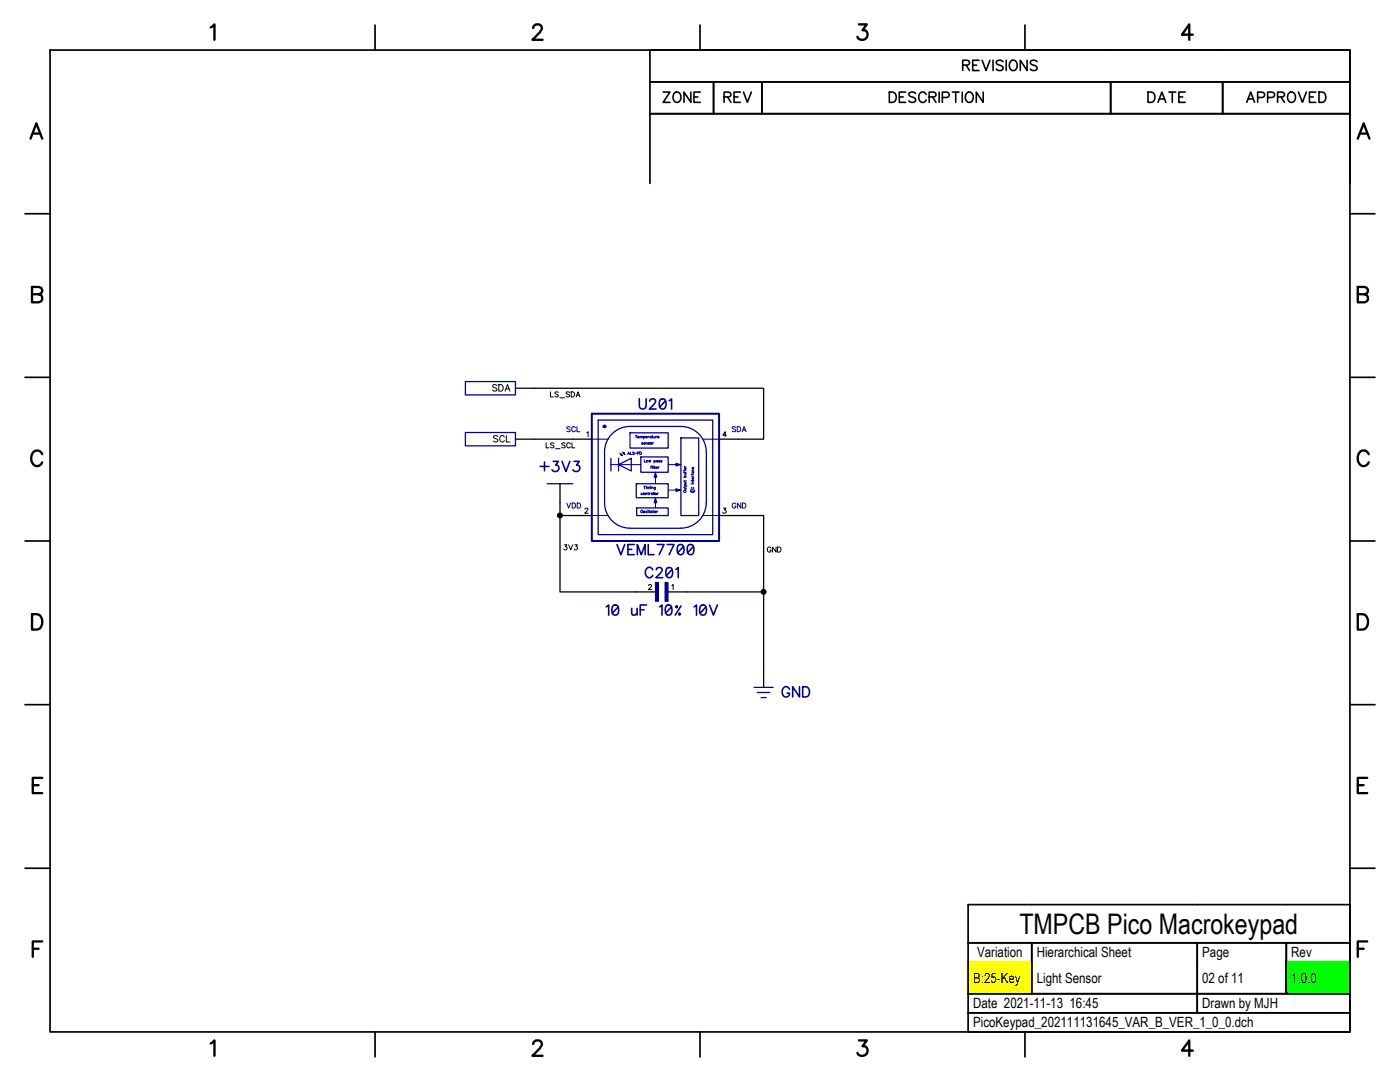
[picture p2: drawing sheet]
<svg xmlns="http://www.w3.org/2000/svg" width="279mm" height="216mm" viewBox="0 0 279 216" stroke-linecap="round" stroke-linejoin="round" font-family="sans-serif">
<path d="M0 0v215.9h279.4v-215.9z" fill-rule="evenodd" fill="#fff" stroke="#fff" stroke-width=".34"/>
<path d="M256.6 191.8h12.6v6.3h-12.6z" fill="#0f0"/>
<path d="M256.5 191.8h12.7v6.3h-12.7z" fill="none" stroke="#0f0" stroke-width=".2"/>
<g fill="none" stroke="#000" stroke-width=".2">
<path d="M109.9 78.2v1h.5M111.4 78.3l-.2-.1-.5 .1 .1 .3 .5 .2v.4h-.3l-.3-.1M111.7 79.4h1M113.7 78.3l-.3-.1h-.3l-.1 .3 .6 .3 .1 .3-.3 .1-.4-.1M114 78.2h.3a.54 .54 0 0 1 .4 .5 .54 .54 0 0 1-.4 .5h-.3zM115 79.2l.4-1 .3 1M115.1 78.9h.5M109 88.3v1.1h.6M110.6 88.5l-.3-.2-.3 .1-.1 .3 .5 .2 .2 .3-.3 .2-.4-.2M110.9 89.5h.9M112.8 88.5l-.3-.2-.4 .2 .2 .3 .4 .1v.4l-.3 .1-.3-.2M113.8 88.6l-.1-.2a.48 .48 0 0 0-.6 .5 .48 .48 0 0 0 .6 .4l.1-.2"/>
<path d="M114.2 88.3v1.1h.5M112.6 108.7h.5l-.3 .4a.34 .34 0 0 1 .3 .5 .34 .34 0 0 1-.6-.1M113.5 108.7l.4 1 .4-1M114.7 108.7h.5l-.3 .4 .4 .2v.2l-.4 .2-.3-.2M153.9 109.4l-.1-.1a.45 .45 0 0 0-.7 .4 .45 .45 0 0 0 .7 .3l.1-.2h-.3M154.9 109.2v1l-.7-1v1M155.2 109.2h.3a.54 .54 0 0 1 .4 .5 .54 .54 0 0 1-.4 .5h-.3z"/>
</g>
<path d="M193.1 191.8h12.6v6.3h-12.6z" fill="#ff0"/>
<path d="M193 191.8h12.7v6.3h-12.7z" fill="none" stroke="#ff0" stroke-width=".2"/>
<path d="M106.7 77.5h45.7v10.1h-5.1M106.7 87.6h7.6M111.8 100.3v2.6M114.3 102.9h-2.5v15.2h15.2M137.2 118.1h15.2M147.3 102.9h5.1v30.5" fill="none" stroke="#000" stroke-width=".25"/>
<g fill="#000" stroke="#000" stroke-width=".2">
<circle cx="111.7" cy="102.9" r=".5"/>
<circle cx="152.4" cy="118.1" r=".5"/>
</g>
<g fill="none" stroke="#000096" stroke-width=".32">
<path d="M130.3 113.7a.75 .75 0 0 0-.9-.5 .75 .75 0 0 0-.6 .8 .86 .86 0 0 0 .3 1.1 .86 .86 0 0 0 1.1-.1l.1-.2M131 113.7l.1-.3a.65 .65 0 0 1 1 0l.1 .2-.1 .4-1.2 1.3h1.3M133.2 113.3a.67 .67 0 0 1 .9 .3 1.29 1.29 0 0 1-.5 1.7h-.1a1.31 1.31 0 0 1-.3-2zM134.1 113.6l-1.1 1.3M134.9 113.6l.5-.4v2.1M121 121.1l.5-.4v2M122.4 120.8a.69 .69 0 0 1 1 .3 1.35 1.35 0 0 1-.5 1.6h-.2a.89 .89 0 0 1-.6-1.1zM123.4 121.1l-1.2 1.3M126.1 121.4l.1 1.2 .5 .1 .4-.3M127.1 121.4v1.3M127.8 121.7h.7M129 120.7h-1.2v2"/>
<path d="M131.6 121.1l.5-.4v2M133.1 120.8a.67 .67 0 0 1 .9 .3 1.29 1.29 0 0 1-.5 1.6h-.2a1.31 1.31 0 0 1-.2-1.9zM134 121.1l-1.2 1.3M135 120.9l.2 .2-.2 .2-.2-.2zM135.6 122.4l.2 .2-.2 .1-.2-.1zM135.9 120.9l-1.2 1.8M138.5 121.1l.5-.4v2M139.9 120.8a.69 .69 0 0 1 1 .3 1.29 1.29 0 0 1-.5 1.6h-.2a1.09 1.09 0 0 1-.5-1.6zM140.9 121.1l-1.2 1.3M141.6 120.7l.8 2 .8-2"/>
</g>
<path d="M130.8 116.2h.6v3.8h-.6z" fill="#000096"/>
<path d="M130.8 116.2h.6v3.8h-.6z" fill="none" stroke="#000096" stroke-width=".2"/>
<path d="M132.7 116.2h.6v3.8h-.6z" fill="#000096"/>
<g fill="none" stroke="#000096" stroke-width=".2">
<path d="M113.8 85.3l-.3-.2-.3 .1v.3l.5 .2 .1 .3-.3 .1-.4-.1M114.8 85.4a.37 .37 0 0 0-.4-.3 .37 .37 0 0 0-.3 .4v.3a.37 .37 0 0 0 .3 .4 .37 .37 0 0 0 .4-.3M115.1 85.1v1h.6M118.1 87.6h3.3M120.5 85.1h.3M121.9 92.7h6M123.7 90.4l.5 .5-.4-.1 .3-.2 .1 .3M124.2 90.2l.5 .5-.3-.2 .2-.2 .1 .4M125.3 90.7l.2-.5 .1 .5M125.3 90.5h.3M125.8 90.2v.5h.3M126.6 90.3h-.3l.3 .3h-.3"/>
<path d="M126.7 90.4h.3M126.8 86.9h.3M127 86.9v.5M127.2 90.4h.3v-.2h-.3v.5M127.3 87.2h.3v-.1a.17 .17 0 0 0-.3 0 .17 .17 0 0 0 0 .3 .17 .17 0 0 0 .3-.1M127.7 90.2l.3 .1-.1 .4h-.2zM127.7 87.1h.3v.3M127.7 87.1v.3M128 87.1h.2l.1 .3M128.2 98.4h-.2l-.1 .2 .1 .1h.2M128.3 88.4l-.2-.1 .2 .3h-.2M128.4 87.1h.3v.1v.2l-.3-.1"/>
<path d="M128.4 87.1v.5M128.5 97h.3M128.5 88.5h.3l-.1-.2-.2 .1v.2h.3M128.6 91.7v.5h.3M128.6 97v.5M128.8 98.5l.3-.1v.3M128.8 98.4v.3M128.9 87.2h.3l-.1-.1a.17 .17 0 0 0-.2 0 .17 .17 0 0 0 0 .3 .17 .17 0 0 0 .3-.1M128.9 88.4l.3-.1v.4M128.9 88.3v.4M129 97.2v.3M129 97h.1"/>
<path d="M129.2 97.3l.2-.1v.3M129.2 97.2v.3M129.2 98.4h.2M129.3 98.2l.1 .5M129.3 87.1v.3M129.4 97.3l.3-.1v.3M129.5 91.9l.1 .3 .1-.3 .1 .3 .1-.3M129.5 87.1l-.2 .1M129.6 98.4v.3M129.6 88.4l-.2-.1 .2 .3h-.3M129.8 98.4l-.2 .1M129.8 93.2h.2"/>
<path d="M129.9 97.2v.3M129.9 97h.1M130 87.1h-.3v.1v.2l.3-.1M130 87.1v.3M130 93l-.1 .1v.4M130.1 97.3l.2-.1v.3M130.1 97.2v.3M130.1 87.1h.2M130.2 93h.1M130.2 86.9l.1 .5M130.2 93.2v.3M130.2 88.3v.4"/>
<path d="M130.4 93v.5M130.4 98.2v.5M130.5 88.3l-.3 .2M130.5 87.1v.3l.2-.1M130.5 91.9h.3v.2v.1h-.3M130.5 91.9v.5M130.6 93.2h.1M130.6 98.2v.5M130.6 93l.1 .5M130.7 87.1v.3M130.7 98.5h.3v-.1a.16 .16 0 0 0-.2 .1 .16 .16 0 0 0 0 .2 .16 .16 0 0 0 .2 0M130.8 97.2v.5h-.2"/>
<path d="M130.8 97.3a.16 .16 0 0 0-.3 0 .16 .16 0 0 0 0 .2 .16 .16 0 0 0 .3 0M130.8 94.2v2.3M130.8 99.3v2M130.9 93.3h.3v-.1a.17 .17 0 0 0-.3 0 .17 .17 0 0 0 .1 .3 .17 .17 0 0 0 .2-.1M130.9 87.1v.3M131.1 87.1l-.2 .1M131.2 98.4v.3M131.3 91.9h-.3v.2v.1h.3M131.3 91.9v.3M131.3 87.2h.2v-.1a.16 .16 0 0 0-.2 0 .16 .16 0 0 0 0 .2 .16 .16 0 0 0 .2 0M131.3 93.2v.3M131.4 98.4l-.2 .1"/>
<path d="M131.6 93.2l-.3 .1M131.7 91.9h-.3l.3 .3h-.3M132.1 91.9h-.2l.2 .3h-.3M133.3 92.7h2.4M133.3 97.8h2.6M136.4 94.1l.1 .2h.4M136.4 93.8l.5 .1M136.4 95.2h.5M136.4 98h.5a.24 .24 0 0 1-.2 .3 .24 .24 0 0 1-.3-.3zM136.6 97.5h.3M136.6 93.8v.2M136.6 94.2v.1"/>
<path d="M136.6 95.9v.2M136.6 97.1v.2M136.6 96.9h.5M136.6 96.2h.3M136.6 94.5h.3M136.6 93.2h.3M136.6 93l.1 .2M136.7 96.9l-.1-.2 .2-.1 .1 .1v.2M136.7 95.2l-.1-.2 .2-.1 .1 .1v.2M136.8 97.5l.1 .2h-.3M136.8 96.2l.1 .3h-.3M136.8 94.5l.1 .2-.3 .1"/>
<path d="M136.9 93.3v.3h-.2l-.1-.1 .1-.2v.3M136.9 97.1l-.5 .1M136.9 95.9l-.5 .1M137.8 97.8h.8v.3h-.8zM137.9 96.6h.1M137.9 98.3h.6M137.9 94.6l.1 .1h.5M138.1 97.2l-.2 .2a.24 .24 0 0 0 .3 .2 .24 .24 0 0 0 .2-.3l-.1-.1M138.1 96.6h.4M138.1 96.4h.4M138.1 95.8v.2M138.1 95.2h.4"/>
<path d="M138.1 95l.2 .2M138.1 94.6v.2M138.1 94.2h.4M138.2 94.2l-.1 .2 .2 .1 .1-.1v-.2M138.2 93.7a.17 .17 0 0 0 0 .3 .17 .17 0 0 0 .2 0 .17 .17 0 0 0 0-.3M138.4 95.3v.3h-.2l-.1-.2 .2-.1v.3M138.4 93.3a.16 .16 0 0 1 0 .2 .16 .16 0 0 1-.2 0 .16 .16 0 0 1 0-.2l.1 .3M138.5 95.8l-.6 .1M138.5 96.1h-.4l.1 .3M140.2 87.6h3.3M146.8 85.3l-.2-.2-.4 .1v.3l.5 .2 .1 .3-.2 .1-.5-.1M147.1 85.1h.4a.54 .54 0 0 1 .3 .5 .54 .54 0 0 1-.3 .5h-.4z"/>
<path d="M148.1 86.1l.4-1 .4 1M148.3 85.8h.5M113.1 100.4l.4 1 .4-1M114.2 100.4h.3a.54 .54 0 0 1 .4 .5 .54 .54 0 0 1-.4 .5h-.3zM115.2 100.4h.3a.54 .54 0 0 1 .4 .5 .54 .54 0 0 1-.4 .5h-.3zM118.1 102.9h3.3M127.9 101.9l.3-.1v.5h-.3zM128.7 102.1l-.3-.1 .3 .3h-.3M129.1 102.1l-.2-.1-.1 .2 .1 .1h.2M129.3 102v.3M129.3 101.8h.1M129.5 101.8v.5"/>
<path d="M129.6 101.8v.5M130.1 102.1l-.2-.1-.1 .2 .1 .1h.2M130.1 102v.3M130.3 102h.1M130.3 101.8v.4l.2 .1M130.7 102a.17 .17 0 0 1 .2 .1 .17 .17 0 0 1-.1 .2 .17 .17 0 0 1-.2-.2zM131.1 102v.3M131.3 102l-.2 .1M132.7 116.2h.6v3.8h-.6zM140.2 102.9h3.3M146.9 100.6a.37 .37 0 0 0-.5-.2 .37 .37 0 0 0-.3 .4v.2a.36 .36 0 0 0 .4 .4 .36 .36 0 0 0 .4-.4h-.3M147.8 100.4v1l-.6-1v1"/>
<path d="M148.2 100.4h.3a.54 .54 0 0 1 .4 .5 .54 .54 0 0 1-.4 .5h-.3z"/>
<circle cx="128.5" cy="98.6" r=".17"/>
<circle cx="129.2" cy="92.1" r=".17"/>
<circle cx="129.9" cy="88.5" r=".17"/>
<circle cx="130.1" cy="98.5" r=".17"/>
</g>
<g fill="none" stroke="#000" stroke-width=".2">
<path d="M99.2 76.9a.52 .52 0 0 0-.9 .1l.1 .2 .8 .5v.2l-.3 .1-.6-.1M99.5 76.8h.5a.69 .69 0 0 1 .4 .6 .69 .69 0 0 1-.4 .6h-.5zM100.8 78l.5-1.2 .5 1.2M101 77.6h.6M99.4 87.1l-.4-.2-.5 .2 .1 .3 .7 .3 .1 .3-.4 .2-.5-.2M100.6 87.2a.47 .47 0 0 0-.5-.3 .47 .47 0 0 0-.4 .5v.3a.47 .47 0 0 0 .4 .5 .47 .47 0 0 0 .5-.3M101 86.9v1.3h.8M117.1 86.3l.3-.2v1.1M145 86.8h-.7l.4-.7v1.1M116.7 101.6l.1-.2h.3l.2 .3-.6 .7h.7M129.4 116.9l.1-.2 .3-.1 .2 .3-.6 .7h.7M134.1 116.8l.2-.2v1"/>
<path d="M144.4 101.4h.5l-.3 .4a.34 .34 0 0 1 .2 .5 .34 .34 0 0 1-.5-.1"/>
</g>
<path d="M102.9 77.5h3.8M102.9 87.6h3.8M111.8 96.5v3.8M114.3 87.6h3.8M143.5 87.6h3.8M114.3 102.9h3.8M127 118.1h3.8M133.3 118.1h3.9M143.5 102.9h3.8M152.4 133.3v3.9" fill="none" stroke="#000" stroke-width=".25"/>
<g fill="none" stroke="#000096" stroke-width=".25">
<path d="M92.9 76.1h10v2.7h-10zM92.9 86.3h10v2.7h-10zM109.2 96.5h5.1M119.4 83.8h22.8v22.9h-22.8zM120.4 85.1h.1M120.4 85.1l.2 .2 .3-.2M120.4 85.1l.2-.3 .3 .3M120.9 85.1h.1M121.9 91.4v2.6M123.4 91.4v1.3l2.6 1.3v-2.6l-2.6 1.3v1.3M125.7 86.4h7.6v3h-7.6zM127 96.5h6.4v2.8h-6.4z"/>
<path d="M127.9 91.2h5.4v3h-5.4zM130.8 99.5l.3 .8h-.5zM130.8 94.4l.3 .8h-.5zM134.9 97.5l.8 .3-.8 .2zM135.7 92.7l-.8 .3v-.5l1 .2M135.9 85.1a5.1 5.1 0 0 1 5 5l.1 10.2M135.9 85.1h-10.2a5.1 5.1 0 0 0-5.1 5v10.2M135.9 87.4h3.5v15.5h-3.5zM120.6 100.3a5.1 5.1 0 0 0 5.1 5.1M125.7 105.4h10.2M127.1 101.3h6.2v1.6h-6.2zM140.9 100.3a5.1 5.1 0 0 1-5 5.1"/>
<path d="M150.5 137.2h3.8M151.1 138.2h2.6M151.9 139.2h1"/>
</g>
<g fill="none" stroke="#000096" stroke-width=".32">
<path d="M127.6 79.6v1.4a.68 .68 0 0 0 .7 .6 .68 .68 0 0 0 .6-.6v-1.4M131.8 79.7a.69 .69 0 0 1 1 .3 1.29 1.29 0 0 1-.5 1.6h-.2a1.09 1.09 0 0 1-.4-1.6zM132.8 80l-1.1 1.2M133.5 80l.5-.4v2M107.8 93.1h1.8M108.7 92.2v1.7M110.4 92.1h1l-.5 .7a.68 .68 0 0 1 .6 1 .68 .68 0 0 1-1.1 .2l-.2-.3M112.2 92.1l.7 2 .8-2M114.6 92.1h1l-.6 .7a.68 .68 0 0 1 .7 1 .68 .68 0 0 1-1.1 .2l-.2-.3M129.7 80.1l.1-.3a.65 .65 0 0 1 .9 0 .64 .64 0 0 1-.2 .8l-.9 1h1.3M123.1 108.6l.8 2.1 .8-2.1M125.3 109.6h.8"/>
<path d="M126.6 108.6h-1.3v2.1h1.3M127.2 110.7v-2.1l.8 2.1 .8-2.1v2.1M129.4 108.6v2.1h1.1M131.2 108.6h1.3l-.9 2.1M133.2 108.6h1.3l-1 2.1M135.4 108.7a.69 .69 0 0 1 1 .3 1.35 1.35 0 0 1-.5 1.7h-.2a1.31 1.31 0 0 1-.3-2zM136.4 109l-1.2 1.3M137.4 108.7a.66 .66 0 0 1 1 .3 1.31 1.31 0 0 1-.5 1.7h-.2a1.31 1.31 0 0 1-.3-2zM138.4 109l-1.2 1.3M157.6 137.5a.75 .75 0 0 0-.9-.5 .75 .75 0 0 0-.6 .8v.5a.73 .73 0 0 0 .7 .8 .73 .73 0 0 0 .8-.8h-.5M159.6 137v2.1l-1.4-2.1v2.1M160.2 137h.7a1.09 1.09 0 0 1 .7 1 1.09 1.09 0 0 1-.7 1.1h-.7z"/>
</g>
<path d="M118.1 82.5h25.4v25.4h-25.4z" fill="none" stroke="#000096" stroke-width=".4"/>
<g fill="#000096" stroke="#000096" stroke-width=".2">
<path d="M120.6 85h.1v.2h-.1z" fill-rule="evenodd"/>
<path d="M120.6 85h.1v.2h-.1z" fill-rule="evenodd"/>
</g>
<g fill="none" stroke="#000" stroke-width=".34">
<path d="M10 10h259.4v195.9h-259.4zM74.8 5v5M139.7 5v5M152.1 16.3v6.4M204.6 5v5M221.7 16.3v6.4M244 16.3v6.4h25.4v13.9M269.4 16.3h-139.7v20.3M129.7 22.7h139.7v-12.7h-139.7v6.3h12.7v6.4M5 42.7h5M269.4 42.7h5M5 75.3h5"/>
<path d="M269.4 75.3h5M5 107.9h5M269.4 107.9h5M5 140.6h5M269.4 140.6h5M5 173.2h5M269.4 173.2h5M193.2 198.3v3.8h12.7M205.9 198.3v-10.2h-12.7v-7.6h76.2v25.4h-76.2v-3.8h76.2M238.9 198.3v3.8h17.8M238.9 188.1v14M256.7 188.1v10.2"/>
<path d="M269.4 188.1h-76.2v10.2M269.4 198.3h-76.2M74.8 205.9v5M139.7 205.9v5M204.6 205.9v5"/>
</g>
<g fill="none" stroke="#000" stroke-width=".47">
<path d="M42.1 5.5l.7-.6v3M106.4 5.6a.79 .79 0 0 1 .6-.7h.6a.76 .76 0 0 1 .4 1.1l-1.7 1.9h2M171.4 4.9h1.6l-.9 1.1a.99 .99 0 0 1 1.1 1.2 .99 .99 0 0 1-1.4 .7l-.4-.1-.3-.5M238.1 6.9h-2.2l1.4-2v3M6.1 27.7l1.2-3.1 1.1 3.1M6.5 26.6h1.5M271 27.7l1.1-3.1 1.2 3.1M271.4 26.6h1.5M6.4 57.3h1.3l.4 .1a.73 .73 0 0 1 0 1.2l-.4 .1a.81 .81 0 0 1 .8 .8 .81 .81 0 0 1-.8 .8h-1.3zM6.4 58.7h1.3M271 57.3h1.3a.76 .76 0 0 1 .7 .8l-.3 .5-.4 .1a.81 .81 0 0 1 .7 .8 .81 .81 0 0 1-.7 .8h-1.3zM271 58.7h1.3"/>
<path d="M8.4 90.6a1.12 1.12 0 0 0-1.3-.7 1.12 1.12 0 0 0-.9 1.2 1.34 1.34 0 0 0 .3 1.4 1.34 1.34 0 0 0 1.5 .3l.4-.6M273.2 90.6a1.12 1.12 0 0 0-1.3-.7 1.12 1.12 0 0 0-.9 1.2 1.43 1.43 0 0 0 1.3 1.9l.4-.2 .5-.6M6.4 122.6h1a1.64 1.64 0 0 1 1.1 1.5 1.64 1.64 0 0 1-1.1 1.5h-1zM271 122.6h1a1.64 1.64 0 0 1 1 1.5 1.64 1.64 0 0 1-1 1.5h-1zM6.5 156.7h1.2M8.4 155.2h-1.9v3.1h1.9M271 156.7h1.1M272.9 155.2h-1.9v3.1h1.9M6.5 189.3h1.2M8.4 187.9h-1.9v3M271 189.3h1.1M272.9 187.9h-1.9v3"/>
<path d="M42.1 208.2l.7-.6v3.1M106.4 208.3l.3-.5 .9-.2a.76 .76 0 0 1 .4 1.2l-1.7 1.9h2M171.4 207.6h1.6l-.9 1.2a.99 .99 0 0 1 1.1 1.1 .99 .99 0 0 1-1.4 .8l-.4-.2-.3-.4M238.1 209.6h-2.2l1.4-2v3.1"/>
</g>
<g fill="none" stroke="#000" stroke-width=".32">
<path d="M132.3 18.4h1.4l-1.4 2h1.4M134.5 18.7a.76 .76 0 0 1 .9-.3 .76 .76 0 0 1 .5 .8 .83 .83 0 0 1-.4 1.1 .83 .83 0 0 1-1.1-.4l-.1-.4zM137.9 18.4v2l-1.4-2v2M138.5 19.3h.8M139.8 18.4h-1.3v2h1.3M144.5 19.3h.9a.51 .51 0 0 0 .5-.5l-.5-.4h-.9v2M145.2 19.3l.7 1.1M146.5 19.3h.8M147.8 18.4h-1.3v2h1.3M148.4 18.4l.8 2 .7-2M177.5 18.4h.7a1.1 1.1 0 0 1 .7 1 1.1 1.1 0 0 1-.7 1h-.7zM179.5 19.3h.8"/>
<path d="M180.7 18.4h-1.2v2h1.2M182.7 18.7a.76 .76 0 0 0-.7-.4 .76 .76 0 0 0-.6 .6l.2 .3 .8 .3a.5 .5 0 0 1 .1 .8 .91 .91 0 0 1-1.1-.2M184.8 18.9a.75 .75 0 0 0-.8-.5 .75 .75 0 0 0-.6 .8 .88 .88 0 0 0 .1 .9 .88 .88 0 0 0 1 .2l.3-.4M185.4 19.3h1.2l.2-.3-.1-.4-.4-.2h-.9v2M186.1 19.3l.7 1.1M187.4 18.4v2M188.1 19.5h.8a.54 .54 0 0 0 .5-.6 .54 .54 0 0 0-.5-.5h-.8v2M190.1 18.4h1.3M190.7 18.4v2M192 18.4v2M192.1 13l1.2-.1 .2-.3-.1-.4-.4-.2h-.9v2.1M192.8 13l.7 1.1"/>
<path d="M192.9 18.7a.75 .75 0 0 1 .8-.3 .75 .75 0 0 1 .5 .8 .83 .83 0 0 1-.4 1.1 .83 .83 0 0 1-1.1-.5v-.8zM194.1 13h.8M195.4 12h-1.3v2.1h1.3M196 12l.8 2.1 .8-2.1M196.2 18.4v2l-1.4-2v2M198.2 12v2.1M200.2 12.3a.76 .76 0 0 0-.8-.3 .76 .76 0 0 0-.6 .5l.2 .3 .8 .3a.49 .49 0 0 1 .4 .4 .49 .49 0 0 1-.2 .5 .91 .91 0 0 1-1.2-.2M200.8 12v2.1M201.6 12.3l.2-.2a.94 .94 0 0 1 1.1 .4 .94 .94 0 0 1 0 1.1 .78 .78 0 0 1-1 .5 .78 .78 0 0 1-.5-1zM205 12v2.1l-1.4-2.1v2.1M207 12.3a.76 .76 0 0 0-.8-.3 .76 .76 0 0 0-.6 .5l.2 .3 .8 .3a.5 .5 0 0 1 .2 .9 .91 .91 0 0 1-1.2-.2M229.1 18.4h.7a1.09 1.09 0 0 1 .7 1 1.09 1.09 0 0 1-.7 1h-.7z"/>
<path d="M231.4 19.7h1M233.3 18.4h1.4M234 18.4v2M235.3 19.3h.8M236.5 18.4h-1.2v2h1.2M249.1 19.7h1M251 19.5h.9a.54 .54 0 0 0 .5-.6 .54 .54 0 0 0-.5-.5h-.9v2M253 19.5h.9a.54 .54 0 0 0 .5-.6 .54 .54 0 0 0-.5-.5h-.9v2M255 19.3h.9a.51 .51 0 0 0 .4-.5l-.4-.4h-.9v2M255.7 19.3l.6 1.1M257.2 18.7a.76 .76 0 0 1 .8-.3 .76 .76 0 0 1 .5 .8 .83 .83 0 0 1-.4 1.1 .83 .83 0 0 1-1.1-.4l-.1-.4zM259.1 18.4l.8 2 .8-2"/>
<path d="M261.3 19.3h.8M262.6 18.4h-1.3v2h1.3M263.2 18.4h.7a1.1 1.1 0 0 1 .7 1 1.1 1.1 0 0 1-.7 1h-.7zM231.1 20.4l.8-2 .8 2M248.8 20.4l.8-2 .8 2"/>
</g>
<text font-size="5.7" x="203.5" y="186.3">TMPCB Pico Macrokeypad</text>
<g font-size="2.8">
<text x="195" y="191">Variation</text>
<text x="206.9" y="191">Hierarchical Sheet</text>
<text x="239.9" y="191">Page</text>
<text x="257.7" y="191">Rev</text>
<text x="194.2" y="196.1">B:25-Key</text>
<text x="206.9" y="196.1">Light Sensor</text>
<text x="239.9" y="196.1">02 of 11</text>
<text x="257.7" y="196.1">1.0.0</text>
<text x="194.2" y="201.2">Date 2021-11-13 16:45</text>
<text x="239.9" y="201.2">Drawn by MJH</text>
<text x="194.2" y="205">PicoKeypad_202111131645_VAR_B_VER_1_0_0.dch</text>
</g>
</svg>
